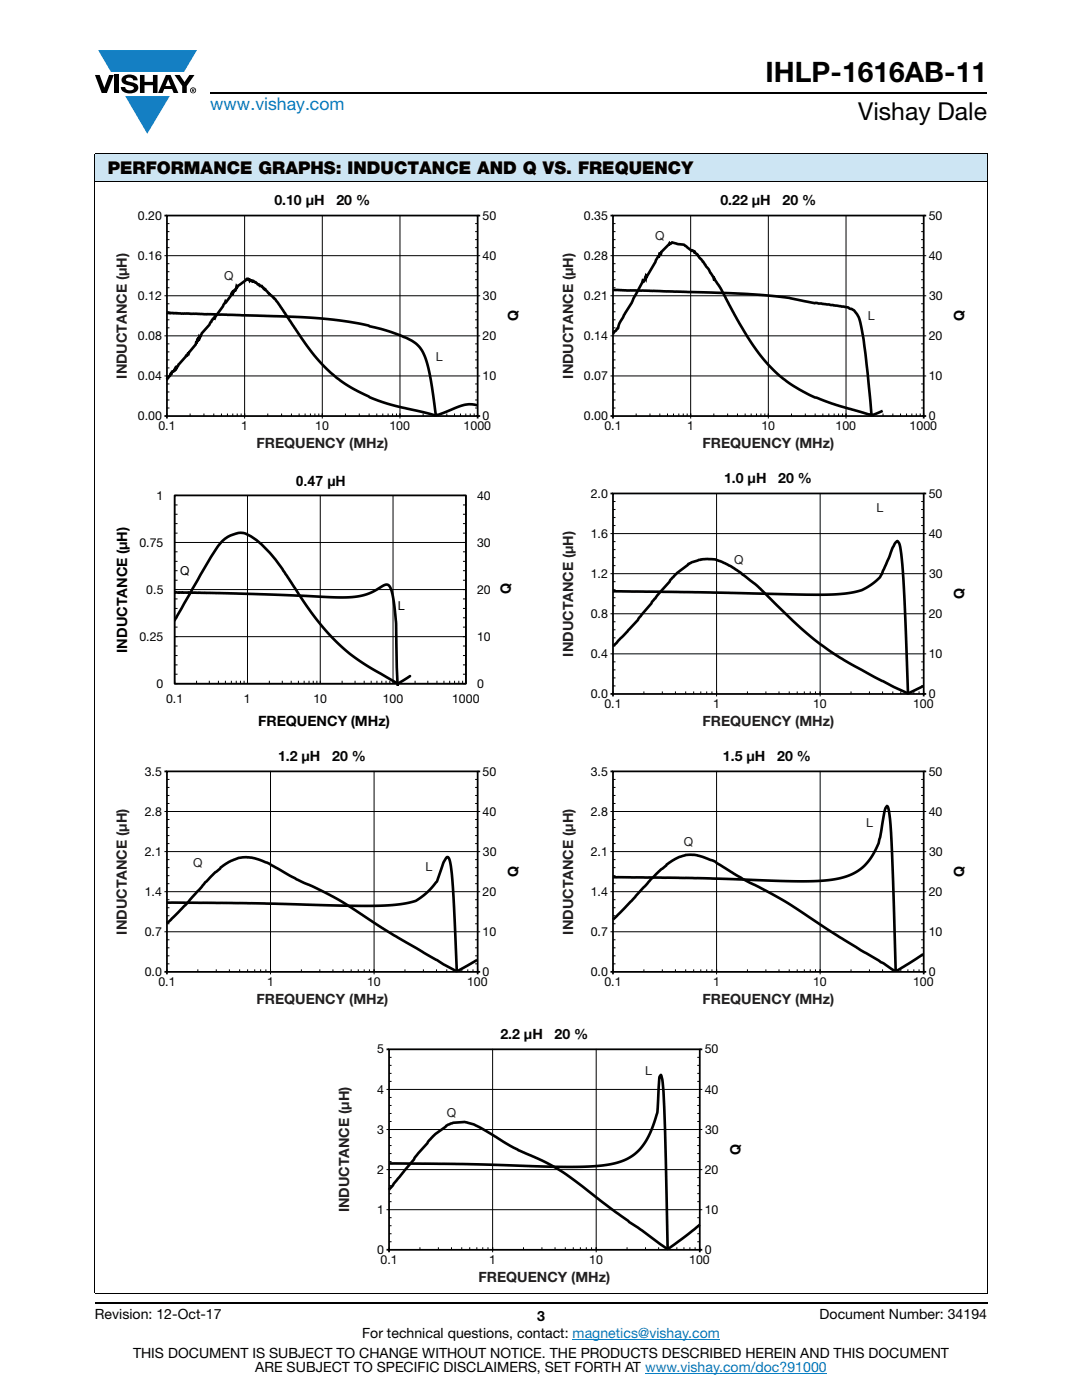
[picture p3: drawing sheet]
<svg xmlns="http://www.w3.org/2000/svg" width="216mm" height="279mm" viewBox="0 0 216 279" stroke-linecap="round" stroke-linejoin="round" font-family="sans-serif">
<g fill="#147fc3">
<path d="M19.6 10h19.7l-2.6 4.3h-1.1h-13.5z"/>
<path d="M25 19.2h8.9l-4.5 7.5z"/>
</g>
<g fill="#000">
<path d="M18.9 15h1l.9 2.5 1-2.5h.9l-1.4 3.6h-1zM22.9 15h.9v3.6h-.9zM24.6 15.3a2.1 2.1 0 0 1 2.8 .3l.1 .4h-.9a.79 .79 0 0 0-.7-.5 .79 .79 0 0 0-.8 .4l.3 .3 1 .2a1.08 1.08 0 0 1 1.2 1 1.08 1.08 0 0 1-1.1 1.2 1.73 1.73 0 0 1-2.4-1.2h.9a.96 .96 0 0 0 .8 .6 .96 .96 0 0 0 .9-.4 1.31 1.31 0 0 0-1.2-.6 1.03 1.03 0 0 1-1.1-.6 1.03 1.03 0 0 1 .2-1.1zM27.9 15h.9v1.3h1.7v-1.3h.9v3.6h-.9v-1.6h-1.7v1.6h-.9zM34.8 15h1.1l.9 1.4 1-1.4h1l-1.5 2.2v1.4h-.9v-1.4z"/>
<path d="M33.6 15.9l.5 1.3h-1.1zM33.1 15l-1.6 3.6h1l.3-.8h1.5l.3 .8h1l-1.6-3.6z"/>
<path d="M38.4 17.8h.2v.2h-.2zM38.3 17.7v.7h.1v-.3l.4 .3-.2-.3 .2-.2-.1-.2z"/>
<path d="M38.1 18a.46 .46 0 0 1 .9 0 .46 .46 0 0 1-.9 0zM37.9 18a.6 .6 0 0 0 1.2 0 .6 .6 0 0 0-1.2 0z"/>
</g>
<path d="M42 18.6h155M18.9 260h178.1" fill="none" stroke="#000" stroke-width=".36"/>
<path d="M114.3 267.3h29.3M128.7 274h36.3" fill="none" stroke="#067ec4" stroke-width=".2"/>
<path d="M18.9 30.7h178.1v5.5h-178.1z" fill="#cde5f3"/>
<path d="M18.9 30.7h178.1M18.9 36.2h178.1M18.9 30.8v227.2M197 30.8v227.2M18.9 258.1h178.1" fill="none" stroke="#000" stroke-width=".2"/>
<path d="M23 38.6h81v51.5h-81z" fill="#fff"/>
<g fill="none" stroke="#000" stroke-width=".2">
<path d="M32.8 51h62.5M32.8 59h62.5M33.3 52.6h.5M33.3 54.2h.5M33.3 55.8h.5M33.3 57.4h.5M33.3 44.6h.5M33.3 46.2h.5M33.3 47.8h.5M33.3 49.4h.5M32.8 67h62.5M33.3 60.6h.5"/>
<path d="M33.3 62.2h.5M33.3 63.8h.5M33.3 65.4h.5M33.3 68.6h.5M33.3 70.2h.5M33.3 71.8h.5M33.3 73.4h.5M33.3 76.6h.5M33.3 78.2h.5M33.3 79.8h.5M95.3 75h-62.5M33.3 81.4h.5"/>
</g>
<path d="M32.8 43h.5M33.3 43h62v40h-62zM32.8 83h.5" fill="none" stroke="#000" stroke-width=".35"/>
<path d="M44.2 53.7h3v3h-3z" fill="#fff"/>
<path d="M44.2 53.7h3v3h-3z" fill="none" stroke="#fff" stroke-width=".35"/>
<path d="M86.2 69.7h3v3h-3z" fill="#fff"/>
<path d="M86.2 69.7h3v3h-3z" fill="none" stroke="#fff" stroke-width=".35"/>
<path d="M95.3 43h.5M33.3 83v.5M95.8 83h-.5v.5" fill="none" stroke="#000" stroke-width=".35"/>
<g fill="none" stroke="#000" stroke-width=".2">
<path d="M48.8 43v40.5M64.3 43v40.5M79.8 43v40.5M94.8 52.6h.5M94.8 54.2h.5M94.8 55.8h.5M94.8 57.4h.5M94.8 44.6h.5M94.8 46.2h.5M94.8 47.8h.5M94.8 49.4h.5M95.3 51h.5"/>
<path d="M95.3 59h.5M94.8 60.6h.5M94.8 62.2h.5M94.8 63.8h.5M94.8 65.4h.5M94.8 68.6h.5M94.8 70.2h.5M94.8 71.8h.5M94.8 73.4h.5M94.8 76.6h.5M94.8 78.2h.5M94.8 79.8h.5"/>
<path d="M95.3 75h.5M95.3 67h.5M33.3 82.5v.5M37.9 82.5v.5M40.7 82.5v.5M42.7 82.5v.5M44.2 82.5v.5M45.4 82.5v.5M46.4 82.5v.5M47.3 82.5v.5M48.1 82.5v.5M48.8 82.5v.5"/>
<path d="M53.4 82.5v.5M56.2 82.5v.5M58.2 82.5v.5M59.7 82.5v.5M60.9 82.5v.5M61.9 82.5v.5M62.8 82.5v.5M63.6 82.5v.5M68.9 82.5v.5M71.7 82.5v.5M73.7 82.5v.5M75.2 82.5v.5"/>
<path d="M76.4 82.5v.5M77.4 82.5v.5M78.3 82.5v.5M79.1 82.5v.5M84.4 82.5v.5M87.2 82.5v.5M89.2 82.5v.5M90.7 82.5v.5M91.9 82.5v.5M92.9 82.5v.5M93.8 82.5v.5M94.6 82.5v.5"/>
<path d="M94.8 81.4h.5M95.3 82.5v.5"/>
</g>
<path d="M33.3 62.4l26.1 .9 7.1 .5 7 1.2 4.5 1.3 4.1 1.6a6.6 6.6 0 0 1 3.2 4.8l.8 3.7 .9 6.6M33.3 75.4l.1 .2 .5-.6 .1-.4h.2a.49 .49 0 0 1 .4-.6l.3-.4 .2 .2 .1-.6 .1 .1 .3-.6 1.5-1.7h.2l.2-.4h.1l1.4-1.8 .4-1.1 .2 .2 .2-.7 .1 .2 .4-.9 1.5-1.7 .7-1.2h.2l.1-.2 .1 .1 2.1-3.3 .1 .1 .9-1.2 .2-.5 .1 .1 .1-.3 .1 .1 .1-.4 .2-.2h.2l.2-.8 .1 .2 .2-.3 1.4-.9a.56 .56 0 0 1 .8-.3l.1 .3 .1-.2 .5 .3 .2-.1 .8 .7h.3l.1 .3h.4l.4 .5 .3 .1 .8 1 1.3 1 7.2 10.6 2.5 2.9 2.5 2.2 3.3 2.2 4.1 2 3.9 1.3 7.1 1.6a3.3 3.3 0 0 0 3.3-.3l3.8-1.4 1.5-.1 1.1 .2" fill="none" stroke="#000" stroke-width=".53"/>
<path d="M112 38.6h81v51.5h-81z" fill="#fff"/>
<g fill="none" stroke="#000" stroke-width=".2">
<path d="M121.8 51h62.5M121.8 59h62.5M122.3 52.6h.5M122.3 54.2h.5M122.3 55.8h.5M122.3 57.4h.5M122.3 44.6h.5M122.3 46.2h.5M122.3 47.8h.5M122.3 49.4h.5M121.8 67h62.5M122.3 60.6h.5"/>
<path d="M122.3 62.2h.5M122.3 63.8h.5M122.3 65.4h.5M122.3 68.6h.5M122.3 70.2h.5M122.3 71.8h.5M122.3 73.4h.5M122.3 76.6h.5M122.3 78.2h.5M122.3 79.8h.5M184.3 75h-62.5M122.3 81.4h.5"/>
</g>
<path d="M121.8 43h.5M122.3 43h62v40h-62zM121.8 83h.5" fill="none" stroke="#000" stroke-width=".35"/>
<path d="M130.2 45.6h3v3h-3z" fill="#fff"/>
<path d="M130.2 45.6h3v3h-3z" fill="none" stroke="#fff" stroke-width=".35"/>
<path d="M172.3 61.5h3v3h-3z" fill="#fff"/>
<path d="M172.3 61.5h3v3h-3z" fill="none" stroke="#fff" stroke-width=".35"/>
<path d="M184.3 43h.5M122.3 83v.5M184.8 83h-.5v.5" fill="none" stroke="#000" stroke-width=".35"/>
<g fill="none" stroke="#000" stroke-width=".2">
<path d="M137.8 43v40.5M153.3 43v40.5M168.8 43v40.5M183.8 52.6h.5M183.8 54.2h.5M183.8 55.8h.5M183.8 57.4h.5M183.8 44.6h.5M183.8 46.2h.5M183.8 47.8h.5M183.8 49.4h.5M184.3 51h.5"/>
<path d="M184.3 59h.5M183.8 60.6h.5M183.8 62.2h.5M183.8 63.8h.5M183.8 65.4h.5M183.8 68.6h.5M183.8 70.2h.5M183.8 71.8h.5M183.8 73.4h.5M183.8 76.6h.5M183.8 78.2h.5M183.8 79.8h.5"/>
<path d="M184.3 75h.5M184.3 67h.5M122.3 82.5v.5M126.9 82.5v.5M129.7 82.5v.5M131.7 82.5v.5M133.2 82.5v.5M134.4 82.5v.5M135.4 82.5v.5M136.3 82.5v.5M137.1 82.5v.5M142.4 82.5v.5"/>
<path d="M145.2 82.5v.5M147.2 82.5v.5M148.7 82.5v.5M149.9 82.5v.5M150.9 82.5v.5M151.8 82.5v.5M152.6 82.5v.5M157.9 82.5v.5M160.7 82.5v.5M162.7 82.5v.5M164.2 82.5v.5M165.4 82.5v.5"/>
<path d="M166.4 82.5v.5M167.3 82.5v.5M168.1 82.5v.5M173.4 82.5v.5M176.2 82.5v.5M178.2 82.5v.5M179.7 82.5v.5M180.9 82.5v.5M181.9 82.5v.5M182.8 82.5v.5M183.6 82.5v.5M183.8 81.4h.5"/>
<path d="M184.3 82.5v.5"/>
</g>
<path d="M122.3 57.9l22.7 .6 7 .4 5.5 .6 5 1 2.9 .3 4 .6a3.4 3.4 0 0 1 2.3 3.2l1 6 1.2 12.4M122.3 66.6l1-1.1 .3-1 2.4-4.1 2.3-4.4 .2 .2 .3-.8 .1 .3 .1-.7 .1 .2 2.2-3.9 .2-.1 .1-.5h.3l.1-.5 1.3-1.3a.25 .25 0 0 1 .2-.2 .25 .25 0 0 1 .2 0 .95 .95 0 0 1 1.2-.1l1.6 .3 1.5 1.1h.3l.9 .9 1.1 1.4 1.1 1.4 .9 1.6 .1 .4 .2-.1 1.2 1.9 3.3 6.2 2.8 4.7 2.6 3.5 3 3 2.7 2 4.3 2.4 4.9 1.7 6.1 1.7a4.1 4.1 0 0 0 2.4-.6l.2-.1" fill="none" stroke="#000" stroke-width=".53"/>
<path d="M23 94.7h79.5v50.9h-79.5z" fill="#fff"/>
<g fill="none" stroke="#000" stroke-width=".2">
<path d="M34.8 98.9h58.2v37.5h-58.2zM49.4 98.9v37.5M63.9 98.9v37.5M78.4 98.9v37.5M34.8 117.7h58.2M34.8 108.3h58.2M34.8 119.5h.6M34.8 115.8h.6M34.8 113.9h.6M34.8 112h.6M34.8 110.1h.6M34.8 106.4h.6"/>
<path d="M34.8 104.5h.6M34.8 102.6h.6M34.8 100.8h.6M92.4 119.5h.6M92.4 115.8h.6M92.4 113.9h.6M92.4 112h.6M92.4 110.1h.6M92.4 106.4h.6M92.4 104.5h.6M92.4 102.6h.6M92.4 100.8h.6"/>
<path d="M34.8 127.1h58.2M34.8 134.6h.6M34.8 132.7h.6M34.8 130.8h.6M34.8 128.9h.6M34.8 125.2h.6M34.8 123.3h.6M34.8 121.4h.6M39.2 135.9v.5M41.8 135.9v.5M43.6 135.9v.5M45 135.9v.5"/>
<path d="M46.2 135.9v.5M47.1 135.9v.5M48 135.9v.5M48.7 135.9v.5M53.7 135.9v.5M56.3 135.9v.5M58.1 135.9v.5M59.5 135.9v.5M60.7 135.9v.5M61.7 135.9v.5M62.5 135.9v.5M63.2 135.9v.5"/>
<path d="M68.3 135.9v.5M70.8 135.9v.5M72.7 135.9v.5M74.1 135.9v.5M75.2 135.9v.5M76.2 135.9v.5M77 135.9v.5M77.8 135.9v.5M82.8 135.9v.5M85.4 135.9v.5M87.2 135.9v.5M88.6 135.9v.5"/>
<path d="M89.7 135.9v.5M90.7 135.9v.5M91.5 135.9v.5M92.3 135.9v.5M92.4 134.6h.6M92.4 132.7h.6M92.4 130.8h.6M92.4 128.9h.6M92.4 125.2h.6M92.4 123.3h.6M92.4 121.4h.6"/>
</g>
<path d="M34.8 98.9h58.2v37.5h-58.2z" fill="none" stroke="#000" stroke-width=".35"/>
<path d="M34.8 118.2l15.5 .3 18.9 .7 2.1-.2 1.7-.3 1.5-.7 2.2-1.2 .7-.1 .4 .5 .4 1 .7 4.4 .1 1.9 .4 12.3M34.8 123.8l5.3-9.3 3.6-5.7 1.2-1.3 1-.6 1.7-.5h1.2l2.4 1.4 2.6 2.5 2.5 3.2 5.9 8.8 2.3 3 2.6 2.7 2.4 2.3 2.1 1.5 7.2 4.3a.89 .89 0 0 0 1.4-.1l1.6-1.1" fill="none" stroke="#000" stroke-width=".53"/>
<g fill="#fff">
<path d="M79.4 119.3h1.4v2.9h-1.4z"/>
<path d="M36 112.5h1.9v2.9h-1.9z"/>
<path d="M112 94.1h81v51.5h-81z"/>
</g>
<g fill="none" stroke="#000" stroke-width=".2">
<path d="M121.8 106.5h62.5M121.8 114.5h62.5M122.3 116.1h.5M122.3 117.7h.5M122.3 119.3h.5M122.3 108.1h.5M122.3 109.7h.5M122.3 111.3h.5M122.3 112.9h.5M122.3 100.1h.5M122.3 101.7h.5M122.3 103.3h.5"/>
<path d="M122.3 104.9h.5M121.8 122.5h62.5M121.8 130.5h62.5M122.3 120.9h.5M122.3 124.1h.5M122.3 125.7h.5M122.3 127.3h.5M122.3 128.9h.5M122.3 132.1h.5M122.3 133.7h.5M122.3 135.3h.5M122.3 136.9h.5"/>
</g>
<path d="M121.8 98.5h.5M122.3 98.5h62v40h-62zM121.8 138.5h.5" fill="none" stroke="#000" stroke-width=".35"/>
<path d="M145.9 110.4h3v3h-3z" fill="#fff"/>
<path d="M145.9 110.4h3v3h-3z" fill="none" stroke="#fff" stroke-width=".35"/>
<path d="M174.1 99.8h3v3h-3z" fill="#fff"/>
<path d="M174.1 99.8h3v3h-3z" fill="none" stroke="#fff" stroke-width=".35"/>
<path d="M184.3 98.5h.5M122.3 138.5v.5M184.8 138.5h-.5v.5" fill="none" stroke="#000" stroke-width=".35"/>
<g fill="none" stroke="#000" stroke-width=".2">
<path d="M143 98.5v40.5M163.7 98.5l-.1 40.5M183.8 116.1h.5M183.8 117.7h.5M183.8 119.3h.5M183.8 108.1h.5M183.8 109.7h.5M183.8 111.3h.5M183.8 112.9h.5M183.8 100.1h.5M183.8 101.7h.5M183.8 103.3h.5"/>
<path d="M183.8 104.9h.5M184.3 106.5h.5M184.3 114.5h.5M122.3 138v.5M128.5 138v.5M132.2 138v.5M134.8 138v.5M136.8 138v.5M138.4 138v.5M139.8 138v.5M141 138v.5M142.1 138v.5"/>
<path d="M149.1 138v.5M152.8 138v.5M155.4 138v.5M157.5 138v.5M159.1 138v.5M160.5 138v.5M161.7 138v.5M162.7 138v.5M169.8 138v.5M173.5 138v.5M176.1 138v.5M178.1 138v.5"/>
<path d="M179.7 138v.5M181.2 138v.5M182.3 138v.5M183.4 138v.5M183.8 120.9h.5M183.8 124.1h.5M183.8 125.7h.5M183.8 127.3h.5M183.8 128.9h.5M183.8 132.1h.5M183.8 133.7h.5M183.8 135.3h.5"/>
<path d="M183.8 136.9h.5M184.3 130.5h.5M184.3 122.5h.5M184.3 138v.5"/>
</g>
<path d="M122.3 118l17.9 .2 20.8 .5 5.3-.1 3.1-.2 2.5-.6 1.6-.9 1.6-1.2a6.1 6.1 0 0 0 1.5-2.6l1.2-2.9a5.4 5.4 0 0 1 1.3-2.2 4.1 4.1 0 0 1 .8 2.8l.6 9 .7 18.7M122.3 128.9l4.9-5.1 4-5 3.9-4.5 2.2-1.7 .7-.4 1.9-.6h1.3l1.6 .1 3.2 1.4 1.7 1.1 3 2.4 9.1 8.7 2.9 2.5 2.8 2.1 3.1 2 5.7 3.1 5.9 2.9a1.37 1.37 0 0 0 1.7 .2l2.3-1.2" fill="none" stroke="#000" stroke-width=".53"/>
<path d="M23 149.6h81v51.5h-81z" fill="#fff"/>
<g fill="none" stroke="#000" stroke-width=".2">
<path d="M33.3 155.6h.5M33.3 157.2h.5M33.3 158.8h.5M32.8 162h62.5M32.8 170h62.5M33.3 171.6h.5M33.3 173.2h.5M33.3 174.8h.5M33.3 176.4h.5M33.3 179.6h.5M33.3 163.6h.5M33.3 165.2h.5"/>
<path d="M33.3 166.8h.5M33.3 168.4h.5M33.3 160.4h.5M95.3 178h-62.5M32.8 186h62.5M33.3 181.2h.5M33.3 182.8h.5M33.3 184.4h.5M33.3 187.6h.5M33.3 189.2h.5M33.3 190.8h.5M33.3 192.4h.5"/>
</g>
<path d="M32.8 154h.5M33.3 153.9h62v40.1h-62zM32.8 194h.5" fill="none" stroke="#000" stroke-width=".35"/>
<path d="M38 170.8h3v3h-3z" fill="#fff"/>
<path d="M38 170.8h3v3h-3z" fill="none" stroke="#fff" stroke-width=".35"/>
<path d="M84.1 171.6h3v3h-3z" fill="#fff"/>
<path d="M84.1 171.6h3v3h-3z" fill="none" stroke="#fff" stroke-width=".35"/>
<path d="M95.3 154h.5M33.3 194v.5M95.8 194h-.5v.5" fill="none" stroke="#000" stroke-width=".35"/>
<g fill="none" stroke="#000" stroke-width=".2">
<path d="M54 154v40.5M74.6 154v40.5M94.8 155.6h.5M94.8 157.2h.5M94.8 158.8h.5M94.8 171.6h.5M94.8 173.2h.5M94.8 174.8h.5M94.8 176.4h.5M94.8 179.6h.5M94.8 163.6h.5M94.8 165.2h.5"/>
<path d="M94.8 166.8h.5M94.8 168.4h.5M94.8 160.4h.5M95.3 162h.5M95.3 170h.5M95.3 178h.5M33.3 193.5v.5M39.5 193.5v.5M43.2 193.5v.5M45.8 193.5v.5M47.8 193.5v.5M49.4 193.5v.5"/>
<path d="M50.8 193.5v.5M52 193.5v.5M53.1 193.5v.5M60.1 193.5v.5M63.8 193.5v.5M66.4 193.5v.5M68.5 193.5v.5M70.1 193.5v.5M71.5 193.5v.5M72.7 193.5v.5M73.7 193.5v.5M80.8 193.5v.5"/>
<path d="M84.5 193.5v.5M87.1 193.5v.5M89.1 193.5v.5M90.7 193.5v.5M92.2 193.5v.5M93.3 193.5v.5M94.4 193.5v.5M94.8 181.2h.5M94.8 182.8h.5M94.8 184.4h.5M94.8 187.6h.5M94.8 189.2h.5"/>
<path d="M94.8 190.8h.5M94.8 192.4h.5M95.3 193.5v.5M95.3 186h.5"/>
</g>
<path d="M33.3 180.1l18 .2 18.9 .5 7.5-.1 2.9-.3 2.4-.6 1.9-1.4 1.7-1.8a9.1 9.1 0 0 0 1.7-3.8l.3-.8a1.05 1.05 0 0 1 .8-.9l.2 .2a62.1 62.1 0 0 1 1.1 12.3l.5 10.3M33.3 184.3l3.8-3.8 3.9-4.4 3-3 1.7-1.1 1.9-.8 1.4-.1 1.2 .1 3.4 1.1 5.6 3.2 3.4 1.5 4.5 2.3 11.4 7.3 11.4 6.6a1.78 1.78 0 0 0 1.8 .4l3.5-2" fill="none" stroke="#000" stroke-width=".53"/>
<path d="M112 149.6h81v51.5h-81z" fill="#fff"/>
<g fill="none" stroke="#000" stroke-width=".2">
<path d="M122.3 155.6h.5M122.3 157.2h.5M122.3 158.8h.5M121.8 162h62.5M121.8 170h62.5M122.3 171.6h.5M122.3 173.2h.5M122.3 174.8h.5M122.3 176.4h.5M122.3 179.6h.5M122.3 163.6h.5M122.3 165.2h.5"/>
<path d="M122.3 166.8h.5M122.3 168.4h.5M122.3 160.4h.5M184.3 178h-62.5M121.8 186h62.5M122.3 181.2h.5M122.3 182.8h.5M122.3 184.4h.5M122.3 187.6h.5M122.3 189.2h.5M122.3 190.8h.5M122.3 192.4h.5"/>
</g>
<path d="M121.8 154h.5M122.3 153.9h62v40.1h-62zM121.8 194h.5" fill="none" stroke="#000" stroke-width=".35"/>
<path d="M135.9 166.6h3v3h-3z" fill="#fff"/>
<path d="M135.9 166.6h3v3h-3z" fill="none" stroke="#fff" stroke-width=".35"/>
<path d="M172 162.8h3v3h-3z" fill="#fff"/>
<path d="M172 162.8h3v3h-3z" fill="none" stroke="#fff" stroke-width=".35"/>
<path d="M184.3 154h.5M122.3 194v.5M184.8 194h-.5v.5" fill="none" stroke="#000" stroke-width=".35"/>
<g fill="none" stroke="#000" stroke-width=".2">
<path d="M143 154v40.5M163.7 154l-.1 40.5M183.8 155.6h.5M183.8 157.2h.5M183.8 158.8h.5M183.8 171.6h.5M183.8 173.2h.5M183.8 174.8h.5M183.8 176.4h.5M183.8 179.6h.5M183.8 163.6h.5M183.8 165.2h.5"/>
<path d="M183.8 166.8h.5M183.8 168.4h.5M183.8 160.4h.5M184.3 162h.5M184.3 170h.5M184.3 178h.5M122.3 193.5v.5M128.5 193.5v.5M132.2 193.5v.5M134.8 193.5v.5M136.8 193.5v.5M138.4 193.5v.5"/>
<path d="M139.8 193.5v.5M141 193.5v.5M142.1 193.5v.5M149.1 193.5v.5M152.8 193.5v.5M155.4 193.5v.5M157.5 193.5v.5M159.1 193.5v.5M160.5 193.5v.5M161.7 193.5v.5M162.7 193.5v.5M169.8 193.5v.5"/>
<path d="M173.5 193.5v.5M176.1 193.5v.5M178.1 193.5v.5M179.7 193.5v.5M181.2 193.5v.5M182.3 193.5v.5M183.4 193.5v.5M183.8 181.2h.5M183.8 182.8h.5M183.8 184.4h.5M183.8 187.6h.5M183.8 189.2h.5"/>
<path d="M183.8 190.8h.5M183.8 192.4h.5M184.3 186h.5M184.3 193.5v.5"/>
</g>
<path d="M122.3 175.1l17.9 .2 18.4 .6 6.5-.2 3.5-.7 1.3-.5 1.3-.7 1-.8 1-1 1.6-2.6a19.5 19.5 0 0 0 1.5-6.3l.4-1.7 .2-.5 .2 .1a51.3 51.3 0 0 1 .9 10.7l.7 22.2M122.3 183.5l3.8-3.8 3.9-4.3 3.1-2.9 1.9-1.2 1.8-.7 2.3 .1 3.4 1.2 5.7 3.5 8.3 4.4 11 7.2 9.8 5.9a1.7 1.7 0 0 0 2 .7l4.9-3.2" fill="none" stroke="#000" stroke-width=".53"/>
<path d="M67.3 205h81v51.5h-81z" fill="#fff"/>
<g fill="none" stroke="#000" stroke-width=".2">
<path d="M77.1 217.4h62.5M77.6 219h.5M77.6 211h.5M77.6 212.6h.5M77.6 214.2h.5M77.6 215.8h.5M77.1 225.4h62.5M77.1 233.4h62.5M77.6 227h.5M77.6 228.6h.5M77.6 230.2h.5M77.6 231.8h.5"/>
<path d="M77.6 235h.5M77.6 236.6h.5M77.6 238.2h.5M77.6 239.8h.5M77.6 220.6h.5M77.6 222.2h.5M77.6 223.8h.5M77.1 241.4h62.5M77.6 243h.5M77.6 244.6h.5M77.6 246.2h.5M77.6 247.8h.5"/>
</g>
<path d="M77.1 209.4h.5M77.6 209.4h62v40h-62zM77.1 249.4h.5" fill="none" stroke="#000" stroke-width=".35"/>
<path d="M88.6 220.6h3v3h-3z" fill="#fff"/>
<path d="M88.6 220.6h3v3h-3z" fill="none" stroke="#fff" stroke-width=".35"/>
<path d="M127.9 212.3h3v3h-3z" fill="#fff"/>
<path d="M127.9 212.3h3v3h-3z" fill="none" stroke="#fff" stroke-width=".35"/>
<path d="M139.6 209.4h.5M77.6 249.4v.5M140.1 249.4h-.5v.5" fill="none" stroke="#000" stroke-width=".35"/>
<g fill="none" stroke="#000" stroke-width=".2">
<path d="M98.3 209.4v40M119 209.4v40.5M139.1 219h.5M139.1 211h.5M139.1 212.6h.5M139.1 214.2h.5M139.1 215.8h.5M139.6 217.4h.5M139.1 227h.5M139.1 228.6h.5M139.1 230.2h.5M139.1 231.8h.5"/>
<path d="M139.1 235h.5M139.1 236.6h.5M139.1 238.2h.5M139.1 239.8h.5M139.1 220.6h.5M139.1 222.2h.5M139.1 223.8h.5M139.6 225.4h.5M139.6 233.4h.5M77.6 248.9v.5M83.8 248.9v.5M87.5 248.9v.5"/>
<path d="M90.1 248.9v.5M92.1 248.9v.5M93.7 248.9v.5M95.1 248.9v.5M96.3 248.9v.5M97.4 248.9v.5M98.3 248.9v1M104.5 248.9v.5M108.1 248.9v.5M110.8 248.9v.5M112.8 248.9v.5M114.4 248.9v.5"/>
<path d="M115.8 248.9v.5M117 248.9v.5M118 248.9v.5M125.1 248.9v.5M128.8 248.9v.5M131.4 248.9v.5M133.5 248.9v.5M135.1 248.9v.5M136.5 248.9v.5M137.7 248.9v.5M138.7 248.9v.5M139.1 243h.5"/>
<path d="M139.1 244.6h.5M139.1 246.2h.5M139.1 247.8h.5M139.6 248.9v.5M139.6 241.4h.5"/>
</g>
<path d="M77.6 232.2l15.7 .1 19.4 .6 5.1-.1 3.5-.4 1.8-.4 1.6-.5 1.4-.8 1.1-.9 1.1-1.2 .9-1.4 1.4-3.5a11.5 11.5 0 0 0 .7-4.7l.3-3.9 .2-.5 .2 .1a89.9 89.9 0 0 1 .8 13l.4 21.7M77.6 237.5l4.9-6 .9-1.3 3.5-3.9 2.1-1.6 1-.5 2.7-.3 .4 .1 1.4 .4 1.2 .6 6.7 4 5.8 2.6 3.8 2.1 3.6 2.6 7.1 5.5 9.8 7a.95 .95 0 0 0 1.6-.1l5.5-4.3" fill="none" stroke="#000" stroke-width=".53"/>
<text font-size="5.6" x="152.8" y="16.4">IHLP-1616AB-11</text>
<text font-size="4.9" x="171.3" y="24">Vishay Dale</text>
<text font-size="3.5" fill="#067ec4" x="42" y="21.9">www.vishay.com</text>
<text font-size="3.5" x="21.5" y="34.8">PERFORMANCE GRAPHS: INDUCTANCE AND Q VS. FREQUENCY</text>
<g font-size="2.8" fill="#050504">
<text x="54.7" y="41">0.10 μH</text>
<text x="67.1" y="41">20 %</text>
<text x="143.7" y="41">0.22 μH</text>
<text x="156.1" y="41">20 %</text>
<text x="144.5" y="96.4">1.0 μH</text>
<text x="155.3" y="96.4">20 %</text>
<text x="55.5" y="151.9">1.2 μH</text>
<text x="66.3" y="151.9">20 %</text>
<text x="144.3" y="151.9">1.5 μH</text>
<text x="155.1" y="151.9">20 %</text>
<text x="99.8" y="207.4">2.2 μH</text>
<text x="110.7" y="207.4">20 %</text>
</g>
<g font-size="2.8">
<text x="103.4" y="64.1" transform="rotate(-90 103.4 64.1)">Q</text>
<text x="192.4" y="64.1" transform="rotate(-90 192.4 64.1)">Q</text>
<text x="59" y="97.1">0.47 µH</text>
<text x="101.9" y="118.6" transform="rotate(-90 101.9 118.6)">Q</text>
<text x="192.4" y="119.6" transform="rotate(-90 192.4 119.6)">Q</text>
<text x="25.3" y="130.3" transform="rotate(-90 25.3 130.3)">INDUCTANCE (μH)</text>
<text x="51.5" y="145">FREQUENCY (MHz)</text>
<text x="103.4" y="175.1" transform="rotate(-90 103.4 175.1)">Q</text>
<text x="192.4" y="175.1" transform="rotate(-90 192.4 175.1)">Q</text>
<text x="147.7" y="230.5" transform="rotate(-90 147.7 230.5)">Q</text>
<text x="18.9" y="263.3">Revision: 12-Oct-17</text>
<text x="107.2" y="263.6">3</text>
<text x="163.6" y="263.3">Document Number: 34194</text>
<text x="72.3" y="267.1">For technical questions, contact: magnetics@vishay.com</text>
<text x="26.5" y="271">THIS DOCUMENT IS SUBJECT TO CHANGE WITHOUT NOTICE. THE PRODUCTS DESCRIBED HEREIN AND THIS DOCUMENT</text>
<text x="50.9" y="273.8">ARE SUBJECT TO SPECIFIC DISCLAIMERS, SET FORTH AT www.vishay.com/doc?91000</text>
</g>
<g font-size="2.8" fill="#231f20">
<text x="25.3" y="75.6" transform="rotate(-90 25.3 75.6)">INDUCTANCE (μH)</text>
<text x="114.3" y="75.6" transform="rotate(-90 114.3 75.6)">INDUCTANCE (μH)</text>
<text x="51.2" y="89.5">FREQUENCY (MHz)</text>
<text x="140.2" y="89.5">FREQUENCY (MHz)</text>
<text x="114.3" y="131" transform="rotate(-90 114.3 131)">INDUCTANCE (μH)</text>
<text x="140.2" y="145">FREQUENCY (MHz)</text>
<text x="25.3" y="186.5" transform="rotate(-90 25.3 186.5)">INDUCTANCE (μH)</text>
<text x="114.3" y="186.5" transform="rotate(-90 114.3 186.5)">INDUCTANCE (μH)</text>
<text x="51.2" y="200.4">FREQUENCY (MHz)</text>
<text x="140.2" y="200.4">FREQUENCY (MHz)</text>
<text x="69.7" y="242" transform="rotate(-90 69.7 242)">INDUCTANCE (μH)</text>
<text x="95.5" y="255.9">FREQUENCY (MHz)</text>
</g>
<g font-size="2.5">
<text x="27.5" y="43.8">0.20</text>
<text x="96.3" y="43.8">50</text>
<text x="116.5" y="43.8">0.35</text>
<text x="185.3" y="43.8">50</text>
<text x="27.5" y="51.9">0.16</text>
<text x="96.3" y="51.8">40</text>
<text x="116.5" y="51.9">0.28</text>
<text x="185.3" y="51.8">40</text>
<text x="27.5" y="59.9">0.12</text>
<text x="96.4" y="59.8">30</text>
<text x="116.5" y="59.9">0.21</text>
<text x="185.4" y="59.8">30</text>
<text x="27.5" y="67.9">0.08</text>
<text x="96.3" y="67.8">20</text>
<text x="116.5" y="67.9">0.14</text>
<text x="185.3" y="67.8">20</text>
<text x="27.5" y="75.9">0.04</text>
<text x="96.3" y="75.8">10</text>
<text x="116.5" y="75.9">0.07</text>
<text x="185.3" y="75.8">10</text>
<text x="27.5" y="83.9">0.00</text>
<text x="96.3" y="83.8">0</text>
<text x="116.5" y="83.9">0.00</text>
<text x="185.3" y="83.8">0</text>
<text x="31.2" y="99.7">1</text>
<text x="95.2" y="99.7">40</text>
<text x="117.9" y="99.3">2.0</text>
<text x="185.3" y="99.3">50</text>
<text x="117.9" y="107.3">1.6</text>
<text x="185.3" y="107.3">40</text>
<text x="27.8" y="109.1">0.75</text>
<text x="95.2" y="109.1">30</text>
<text x="29.2" y="118.5">0.5</text>
<text x="36" y="114.8">Q</text>
<text x="95.2" y="118.5">20</text>
<text x="117.9" y="115.3">1.2</text>
<text x="185.4" y="115.3">30</text>
<text x="79.4" y="121.7">L</text>
<text x="117.9" y="123.3">0.8</text>
<text x="185.3" y="123.3">20</text>
<text x="27.8" y="127.9">0.25</text>
<text x="95.2" y="127.9">10</text>
<text x="117.9" y="131.4">0.4</text>
<text x="185.3" y="131.3">10</text>
<text x="31.2" y="137.3">0</text>
<text x="95.2" y="137.3">0</text>
<text x="33.1" y="140.4">0.1</text>
<text x="48.7" y="140.4">1</text>
<text x="62.5" y="140.4">10</text>
<text x="76.4" y="140.4">100</text>
<text x="90.2" y="140.4">1000</text>
<text x="117.9" y="139.4">0.0</text>
<text x="185.3" y="139.3">0</text>
<text x="28.9" y="154.8">3.5</text>
<text x="96.3" y="154.8">50</text>
<text x="117.9" y="154.8">3.5</text>
<text x="185.3" y="154.8">50</text>
<text x="28.9" y="162.8">2.8</text>
<text x="96.3" y="162.8">40</text>
<text x="117.9" y="162.8">2.8</text>
<text x="185.3" y="162.8">40</text>
<text x="28.9" y="170.8">2.1</text>
<text x="96.4" y="170.8">30</text>
<text x="117.9" y="170.8">2.1</text>
<text x="185.4" y="170.8">30</text>
<text x="28.9" y="178.8">1.4</text>
<text x="96.3" y="178.8">20</text>
<text x="117.9" y="178.8">1.4</text>
<text x="185.3" y="178.8">20</text>
<text x="28.9" y="186.8">0.7</text>
<text x="96.3" y="186.7">10</text>
<text x="117.9" y="186.8">0.7</text>
<text x="185.3" y="186.7">10</text>
<text x="28.9" y="194.8">0.0</text>
<text x="96.3" y="194.7">0</text>
<text x="117.9" y="194.8">0.0</text>
<text x="185.3" y="194.7">0</text>
<text x="75.3" y="210.2">5</text>
<text x="140.6" y="210.2">50</text>
<text x="75.3" y="218.3">4</text>
<text x="140.6" y="218.2">40</text>
<text x="75.3" y="226.3">3</text>
<text x="140.7" y="226.2">30</text>
<text x="75.3" y="234.3">2</text>
<text x="140.6" y="234.2">20</text>
<text x="75.3" y="242.3">1</text>
<text x="140.6" y="242.2">10</text>
<text x="75.3" y="250.3">0</text>
<text x="140.6" y="250.2">0</text>
</g>
<g font-size="2.5" fill="#231f20">
<text x="130.7" y="47.8">Q</text>
<text x="44.7" y="55.9">Q</text>
<text x="173.1" y="63.8">L</text>
<text x="87" y="72">L</text>
<text x="174.9" y="102.1">L</text>
<text x="146.5" y="112.6">Q</text>
<text x="172.8" y="165">L</text>
<text x="38.5" y="173.1">Q</text>
<text x="84.9" y="173.8">L</text>
<text x="136.4" y="168.9">Q</text>
<text x="128.7" y="214.5">L</text>
<text x="89.2" y="222.9">Q</text>
</g>
<g font-size="2.5" fill="#050504">
<text x="31.6" y="85.9">0.1</text>
<text x="48.1" y="85.9">1</text>
<text x="62.9" y="85.9">10</text>
<text x="77.7" y="85.9">100</text>
<text x="92.5" y="85.9">1000</text>
<text x="120.6" y="85.9">0.1</text>
<text x="137.1" y="85.9">1</text>
<text x="151.9" y="85.9">10</text>
<text x="166.7" y="85.9">100</text>
<text x="181.5" y="85.9">1000</text>
<text x="120.6" y="141.3">0.1</text>
<text x="142.3" y="141.3">1</text>
<text x="162.2" y="141.3">10</text>
<text x="182.2" y="141.3">100</text>
<text x="31.6" y="196.8">0.1</text>
<text x="53.3" y="196.8">1</text>
<text x="73.2" y="196.8">10</text>
<text x="93.2" y="196.8">100</text>
<text x="120.6" y="196.8">0.1</text>
<text x="142.3" y="196.8">1</text>
<text x="162.2" y="196.8">10</text>
<text x="182.2" y="196.8">100</text>
<text x="75.9" y="252.3">0.1</text>
<text x="97.6" y="252.3">1</text>
<text x="117.6" y="252.3">10</text>
<text x="137.5" y="252.3">100</text>
</g>
</svg>
